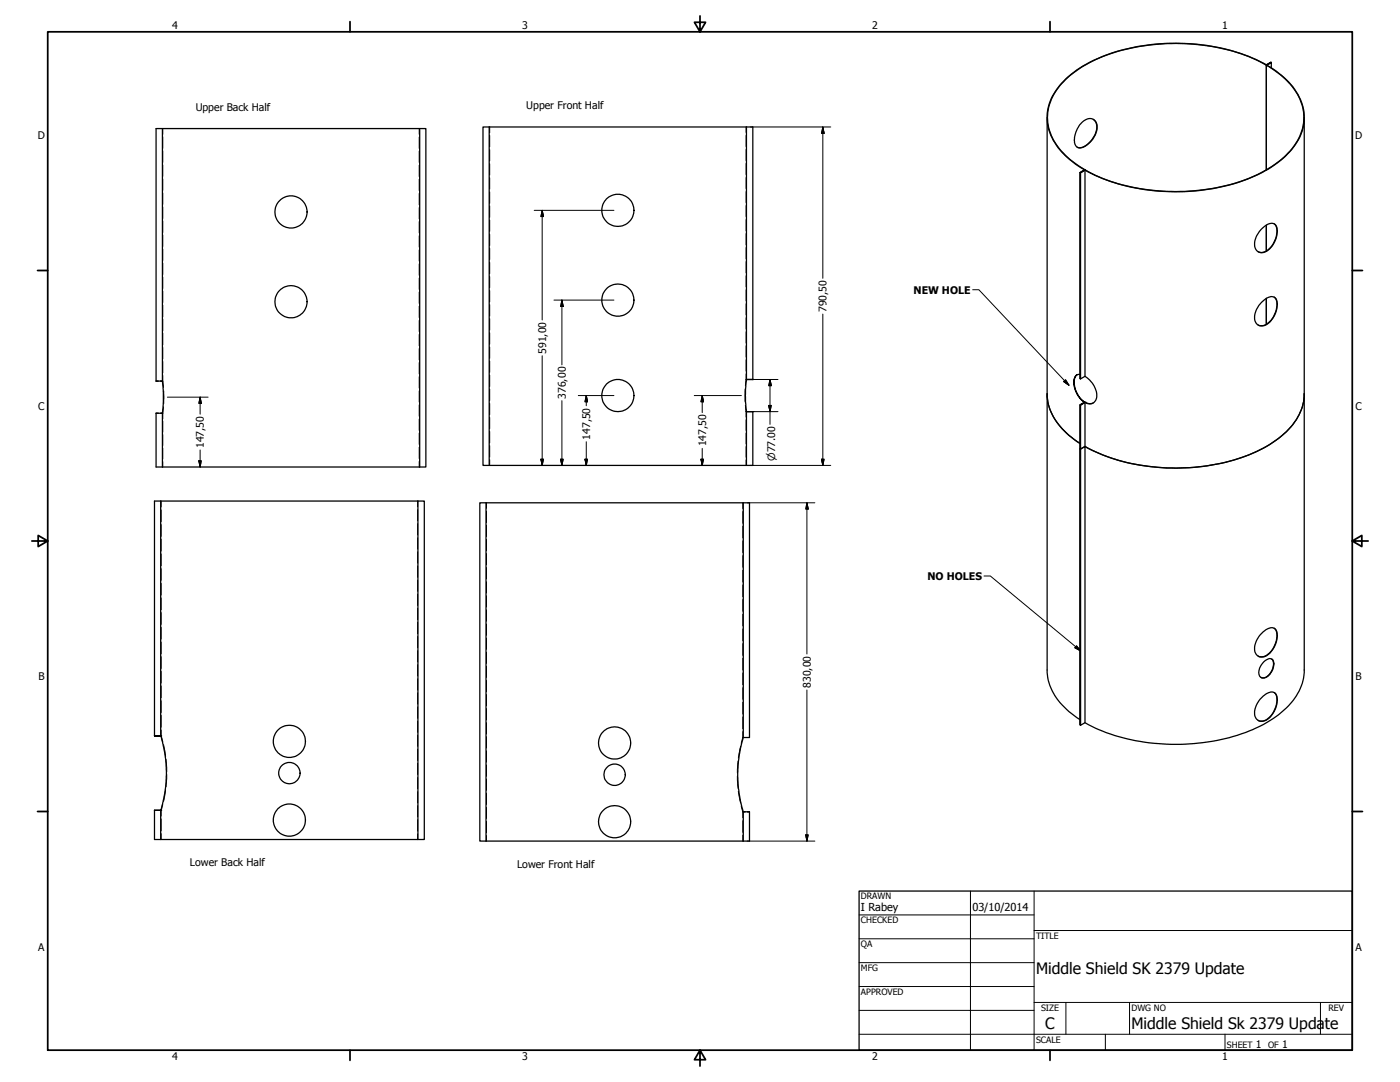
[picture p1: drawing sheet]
<svg xmlns="http://www.w3.org/2000/svg" width="559mm" height="432mm" viewBox="0 0 559 432" stroke-linecap="round" stroke-linejoin="round" font-family="sans-serif">
<!-- layer: Visible (ANSI) -->
<g fill="none" stroke="#000" stroke-width=".51">
<path d="M505.5 26a77.1 77.1 0 0 0-45.3-8.2 62.1 62.1 0 0 0-33 12.2 21.7 21.7 0 0 0-9 19 25.6 25.6 0 0 0 12.4 17.2l2.5 1.6M505.5 26a29.8 29.8 0 0 1 14.1 15.7 19.6 19.6 0 0 1-6.3 20.3 57.2 57.2 0 0 1-31.4 13.5 80.1 80.1 0 0 1-47.5-7l-1.3-.7M507.3 24.9l-1.8 .9a81.2 81.2 0 0 0-59.9-5.2 44.9 44.9 0 0 0-23.5 14.6 18.7 18.7 0 0 0 1.1 24.8 35.7 35.7 0 0 0 9.7 7.8l-1.8 1M507.3 24.9l-1.8 1.1v41.8v-41.8M507.3 24.9l-1.8 1.1M507.3 24.9l.1 .1M507.4 27.1v-2.1l-1.7 1a28 28 0 0 1 14.4 16.9 19.5 19.5 0 0 1-6.2 18.6 54.4 54.4 0 0 1-29.5 13.7 80.2 80.2 0 0 1-51.3-7.3M64.8 51.3v100.8M167.5 51.3h-105.2v100.8h2.5l.4 4.6-.4 8.2h-2.5v21.5h105.2M167.5 51.3h2.5v135.1h-2.5M167.5 51.3v135.1M195.3 50.7h-2.5v135h2.5"/>
<path d="M195.3 50.7h105.2v100.7M195.3 50.7v135M297.9 50.7v100.7h2.6M418 46.9v220.5a22.5 22.5 0 0 0 9.7 17.4l3.4 2.4M431.8 48.9a3.4 3.4 0 0 1 5.5-.4 7.8 7.8 0 0 1-2.9 8.9 3.6 3.6 0 0 1-4.9 1 8 8 0 0 1 1.5-8.6zM436.4 47.6a5 5 0 0 1 .2 6.9 7 7 0 0 1-6.3 4.4l-.3-.2M520.6 46.9v220.5a23.2 23.2 0 0 1-10.2 17.8 67.4 67.4 0 0 1-37.4 11.8 76.3 76.3 0 0 1-39.9-8.6M431.2 68.9v82.2M431.2 68.9l.1 82.3M433.1 67.8l-1.9 1.1M433.1 67.9v82.3M433.1 67.9l-1.8 1.1"/>
<path d="M503.4 91.6l.9-.9a3.6 3.6 0 0 1 4.8-.9 8.6 8.6 0 0 1-2.2 9.5 3.4 3.4 0 0 1-5.8 0 7.5 7.5 0 0 1 2.3-7.7zM505.5 89.9v10.2M508.6 89.3a5.3 5.3 0 0 1 .7 5.4 7.2 7.2 0 0 1-6.3 6l-.8-.2M505.5 119.1v10.3M508.6 118.6a5.8 5.8 0 0 1 .2 6.6 6.6 6.6 0 0 1-5.8 4.8l-.8-.3M503.4 120.8l.4-.4a4.3 4.3 0 0 1 5.1-1.6 6.1 6.1 0 0 1 0 6.7l-.3 .5a5.8 5.8 0 0 1-6.1 3.9 4.3 4.3 0 0 1-1.2-5.9zM300.5 151.4h-2.6l-.4 6.5 .4 6.4h2.6M418 157.2a22.5 22.5 0 0 0 9.7 17.4l3.4 2.4M431.1 149.4a2.72 2.72 0 0 0-2.5 3.8 9.9 9.9 0 0 0 4.3 7.3l-1.8 1 2-1a9 9 0 0 1-3.8-10.4l.5-.5M431.2 151.1l1.9-.9a9.1 9.1 0 0 1 4.5 9 2.88 2.88 0 0 1-4.5 1.5l-1.8 1M520.6 157.2a23.3 23.3 0 0 1-11.3 18.5 70 70 0 0 1-39.9 11.1 74.3 74.3 0 0 1-36.3-8.6M64.8 164.9v21.5"/>
<path d="M300.5 164.3h-2.6v21.4M300.5 164.3v21.4h-105.2M431.1 179.1l.1 110.3v-110.3M431.1 161.5l.1 17.6M431.2 179.1h.1M431.2 161.6v17.5M431.3 161.7l-.1 17.4M433.1 178.2l-1.9 .9 .1 110.3v-110.2l1.8-1v110.2l-1.8 1M433.1 160.7v17.5M436.4 160.8a3.4 3.4 0 0 1-3.3-.3l-1.8 1.2M64.1 200v93.7M166.8 200h2.6v135h-2.6"/>
<path d="M166.8 200h-105.1v93.7M166.8 200v135M194 200.7h-2.5v135h2.5M194 200.7h105.1v93.6h-2.4M194 200.7v135M296.7 200.7v93.6M502.9 253.4l.5-.4a5.1 5.1 0 0 1 5.2-2.2 5.7 5.7 0 0 1 .3 6.8l-.3 .6a5.8 5.8 0 0 1-6.1 3.9 4.3 4.3 0 0 1-1.2-6zM508.6 250.7a5.8 5.8 0 0 1 .2 6.7 6.6 6.6 0 0 1-5.8 4.7l-.8-.3M502.9 279.1l.5-.5a5.1 5.1 0 0 1 5.2-2.2 5.7 5.7 0 0 1 .3 6.9l-.3 .5a5.8 5.8 0 0 1-6.1 3.9 4.3 4.3 0 0 1-1.2-6zM504.4 264.2l.9-.7a1.9 1.9 0 0 1 2.5-.4 1.9 1.9 0 0 1 .6 2.5 5.3 5.3 0 0 1-4.3 5 2.18 2.18 0 0 1-1.5-3.3l.6-1.5zM507.6 263a4.3 4.3 0 0 1-.4 5.4 3.3 3.3 0 0 1-3.9 1.9M508.6 276.4a5.8 5.8 0 0 1 .2 6.6 6.6 6.6 0 0 1-5.8 4.8l-.8-.3"/>
<path d="M61.7 293.7h2.5zM64.1 293.7l1.2 4.4a48.6 48.6 0 0 1-1.2 25.2M296.7 294.3l-1.4 5.5a50.3 50.3 0 0 0 1.4 24.2M61.7 323.3h2.5M61.7 323.3h2.4M61.7 323.3v11.7h105.1M64.1 323.3v11.7M296.7 324h2.4v11.7h-105.1M296.7 324v11.7"/>
<circle cx="116.1" cy="84.6" r="6.4"/>
<circle cx="246.6" cy="83.9" r="6.4"/>
<circle cx="246.6" cy="119.7" r="6.4"/>
<circle cx="116.2" cy="120.4" r="6.4"/>
<circle cx="246.6" cy="157.8" r="6.4"/>
<circle cx="115.5" cy="295.8" r="6.4"/>
<circle cx="245.3" cy="296.5" r="6.4"/>
<circle cx="115.5" cy="308.5" r="4.3"/>
<circle cx="245.3" cy="309.2" r="4.2"/>
<circle cx="115.5" cy="327.3" r="6.4"/>
<circle cx="245.3" cy="327.9" r="6.4"/>
</g>
<g fill="#000">
<circle cx="300.5" cy="151.4" r=".25"/>
<circle cx="300.5" cy="164.3" r=".25"/>
<circle cx="433.1" cy="160.5" r=".25"/>
</g>
<!-- layer: Hidden (ANSI) -->
<g fill="#000">
<circle cx="297.8" cy="151.4" r=".19"/>
<circle cx="297.8" cy="164.3" r=".19"/>
<circle cx="64.2" cy="293.7" r=".19"/>
<circle cx="64.2" cy="323.3" r=".19"/>
</g>
<g fill="none" stroke="#000" stroke-width=".4">
<path d="M65 51.3v2.3M65 54.7v4.5M167.3 51.3v2.3M167.3 54.7v4.5M195.5 50.7v2.3M195.5 54v4.5M195.5 59.7v4.5M297.8 50.7v2.2M297.8 54v4.5M297.8 59.6v4.5M65 60.3v4.5M65 65.9v4.5"/>
<path d="M65 71.5v4.4M65 77.1v4.4M167.3 60.3v4.5M167.3 66v4.5M167.3 71.6v4.5M167.3 77.2v4.5M195.5 65.3v4.5M195.5 70.9v4.5M195.5 76.6v4.5M297.8 65.2v4.5M297.8 70.9v4.4M297.8 76.5v4.4"/>
<path d="M65 82.7v4.5M65 88.3v4.5M65 93.9v4.5M65 99.5v4.4M167.3 82.9v4.5M167.3 88.5v4.5M167.3 94.1v4.5M167.3 99.8v4.4M195.5 82.2v4.5M195.5 87.8v4.5M195.5 93.5v4.5M195.5 99.1v4.5"/>
<path d="M297.8 82v4.5M297.8 87.6v4.5M297.8 93.2v4.5M297.8 98.8v4.5M65 105.1v4.4M65 110.7v4.4M65 116.3v4.4M167.3 105.3v4.6M167.3 111v4.5M167.3 116.6v4.5M195.5 104.7v4.5M195.5 110.4v4.4"/>
<path d="M195.5 116v4.5M297.8 104.4v4.5M297.8 110v4.5M297.8 115.6v4.5M65 121.9v4.5M65 127.4v4.6M65 133v4.5M65 138.7v4.4M167.3 122.2v4.5M167.3 127.9v4.4M167.3 133.5v4.5M167.3 139.1v4.5"/>
<path d="M195.5 121.6v4.5M195.5 127.2v4.5M195.5 132.8v4.6M195.5 138.5v4.4M297.8 121.2v4.5M297.8 126.8v4.5M297.8 132.4v4.5M297.8 138v4.5M62.3 152.1h.9M64.1 152.1h.9M65 152.1l.2 2.5M65 144.3v4.4"/>
<path d="M65 149.9v2.2M65.3 156v5.1M167.3 144.7v4.5M167.3 150.4v4.5M167.3 156v4.5M195.5 144.1v4.5M195.5 149.7v4.5M195.5 155.3v4.5M297.4 155.3v5.1M297.8 151.4l-.3 2.6M297.8 143.6v4.5M297.8 149.2v2.2"/>
<path d="M297.9 151.4h.1M62.3 164.9h.9M64.1 164.9h.9M65 164.9v2.2M65 168.1v4.3M65 173.5v4.3M65 178.9v4.2M65.2 162.4l-.2 2.5M167.3 161.6v4.5M167.3 167.3v4.5M167.3 172.8v4.6M167.3 178.5v4.5"/>
<path d="M195.5 161v4.5M195.5 166.6v4.5M195.5 172.2v4.5M195.5 177.9v4.5M297.5 161.7l.3 2.6M297.8 164.3v2.1M297.8 167.5v4.3M297.8 172.8v4.4M297.8 178.2v4.3M297.9 164.3h.1M64.3 200v2.3M65 184.2v2.2"/>
<path d="M166.7 200v2.2M167.3 184.1v2.3M195.5 183.5v2.2M297.8 183.6v2.1M64.3 203.5v4.7M64.3 209.4v4.7M64.3 215.2v4.7M166.7 203.4v4.4M166.7 209v4.5M166.7 214.6v4.5M194.2 200.7v2.2M194.2 204v4.5"/>
<path d="M194.2 209.6v4.5M194.2 215.3v4.5M296.5 200.7v2.2M296.5 204.2v4.7M296.5 210v4.7M296.5 215.8v4.7M64.3 221v4.7M64.3 226.9v4.7M64.3 232.8v4.7M64.3 238.6v4.7M166.7 220.2v4.5M166.7 225.9v4.5"/>
<path d="M166.7 231.5v4.5M166.7 237.1v4.5M194.2 220.9v4.5M194.2 226.5v4.5M194.2 232.2v4.5M194.2 237.7v4.6M296.5 221.7v4.7M296.5 227.6v4.7M296.5 233.4v4.7M296.5 239.3v4.7M64.3 244.5v4.7M64.3 250.4v4.6"/>
<path d="M64.3 256.2v4.7M166.7 242.8v4.5M166.7 248.3v4.6M166.7 254v4.5M166.7 259.7v4.5M194.2 243.4v4.5M194.2 249v4.6M194.2 254.6v4.5M296.5 245.2v4.6M296.5 251v4.7M296.5 256.9v4.7M64.3 262.1v4.7"/>
<path d="M64.3 267.9v4.7M64.3 273.7v4.7M64.3 279.7v4.7M166.7 265.2v4.5M166.7 270.9v4.5M166.7 276.5v4.5M194.2 260.3v4.5M194.2 265.9v4.5M194.2 271.5v4.5M194.2 277.2v4.5M296.5 262.7v4.7M296.5 268.5v4.7"/>
<path d="M296.5 274.4v4.7M64.1 293.7h.2M64.3 293.7l.7 2.3M64.3 285.5v4.7M64.3 291.3v2.4M65.3 297.2l.8 4.7M166.7 282.1v4.5M166.7 287.8v4.5M166.7 293.4v4.5M166.7 299v4.5M194.2 282.8v4.5M194.2 288.4v4.5"/>
<path d="M194.2 294v4.5M194.2 299.7v4.5M295.6 297.8l-.9 4.8M296.5 294.3l-.7 2.4M296.5 294.3h1M296.5 280.3v4.7M296.5 286.1v4.7M296.5 292v2.3M298.3 294.3h.8M66.1 315.2l-.8 4.6M66.3 303.1l.2 4.8M66.5 309.1l-.2 4.8"/>
<path d="M166.7 304.6v4.5M166.7 310.3v4.5M166.7 315.9v4.5M194.2 305.3v4.5M194.2 310.9v4.5M194.2 316.5v4.6M294.3 309.8l.3 4.8M294.6 303.8l-.3 4.7M294.7 315.8l.9 4.7M64.1 323.3h.1M64.3 323.3h.1M64.3 326.8v4.7"/>
<path d="M64.3 332.7v2.3M65 321.1l-.7 2.2v2.4M166.7 321.5v4.5M166.7 327.2v4.5M166.7 332.8v2.2M194.2 322.2v4.4M194.2 327.8v4.5M194.2 333.4v2.3M295.8 321.7l.7 2.3M296.5 324h1M296.5 324v2.3M296.5 327.5v4.7"/>
<path d="M296.5 333.3v2.4M298.3 324h.8"/>
</g>
<!-- layer: Border (ANSI) -->
<g fill="none" stroke="#000" stroke-width=".7">
<path d="M19 12.7h520.8v406.4h-520.8zM139.7 8.6v4.1M279.4 6.3v6.4l-2.2-3.8h4.4l-2.2 3.8M419.1 8.6v4.1M15 107.9h4M539.8 107.9h4M12.7 215.9h6.3l-3.8-2.2v4.4l3.8-2.2M539.8 215.9l3.8 2.2v-4.4l-3.8 2.2h6.3M15 323.8h4M539.8 323.8h4M139.7 419.1v4.1M279.4 419.1l2.2 3.8h-4.4l2.2-3.8v6.3"/>
<path d="M419.1 419.1v4.1"/>
</g>
<!-- layer: Title (ANSI) -->
<g fill="none" stroke="#000" stroke-width=".4">
<path d="M387.3 355.6v63.5M412.7 355.6v63.5M342.9 365.1h69.8M342.9 374.6h69.8M412.7 371.3h127.1M342.9 384.2h69.8M342.9 393.7h69.8M342.9 412.7h196.9M342.9 403.2h69.8M412.7 400h127.1M425.4 400v12.7M441.2 412.7v6.4"/>
<path d="M450.8 400v12.7M488.9 412.7v6.4M527 400v12.7"/>
</g>
<path d="M342.9 355.6h196.9v63.5h-196.9z" fill="none" stroke="#000" stroke-width=".51"/>
<!-- layer: Symbol (ANSI) -->
<path d="M388.2 115.6h2.5l36 38.1M424.6 152.3l.7-.7 1.4 2.1zM392.7 229.9h2.6l36 29.8M429.7 257.7l1.6 2-2.2-1.2z" fill="none" stroke="#000" stroke-width=".4"/>
<path d="M424.6 152.3l2.1 1.4zM424.6 152.3l.7-.7 1.4 2.1zM429.1 258.5l2.2 1.2zM429.7 257.7l1.6 2-2.2-1.2z" fill="#000" stroke="#000" stroke-width=".4"/>
<!-- layer: Dimension (ANSI) -->
<g fill="none" stroke="#000" stroke-width=".4">
<path d="M299.5 50.7h32.1M328.4 50.7l.5 2.5h-1zM328.4 50.7v60.4M213.2 83.9h31.8M216.4 83.9l.5 2.5h-1zM216.4 83.9v43.8M221.1 119.8h23.9M224.3 119.8l.5 2.5h-1zM224.3 119.8v25.8M328.4 125.3v60.4M66.8 158.5h16.3M79.9 158.5l.4 2.5h-.9z"/>
<path d="M79.9 158.5v6.8M216.4 142v43.7M224.3 159.9v25.8M230.8 157.9h14.2M234 157.9l.5 2.4h-1zM234 157.9v4M277.1 157.9h18.8M280.3 157.9l.5 2.4h-1zM280.3 157.9v6.8M300.8 151.4h9.7M307.3 151.4l.5 2.5h-1zM307.3 151.4v18"/>
<path d="M79.9 179.6v6.8M234 176.3v9.4M280.3 178.9v6.8M300.8 164.3h9.7M306.8 161.8h1l-.5 2.5zM79.4 183.9h.9l-.4 2.5zM215.9 183.3h1l-.5 2.4zM223.8 183.3h1l-.5 2.4zM233.5 183.3h1l-.5 2.4zM279.8 183.3h1l-.5 2.4zM299.5 185.7h32.1M327.9 183.3h1l-.5 2.4z"/>
<path d="M298.3 200.7h26.9M322.1 200.7l.5 2.4h-1zM322.1 200.7v60.3M322.1 275.3v60.4M298.3 335.7h26.9M321.6 333.2h1l-.5 2.5z"/>
</g>
<g fill="#000" stroke="#000" stroke-width=".4">
<path d="M328.4 50.7l.5 2.5zM328.4 50.7l.5 2.5h-1zM216.4 83.9l.5 2.5zM216.4 83.9l.5 2.5h-1zM224.3 119.8l.5 2.5zM224.3 119.8l.5 2.5h-1zM307.3 151.4l.5 2.5zM307.3 151.4l.5 2.5h-1zM79.9 158.5l.4 2.5zM79.9 158.5l.4 2.5h-.9zM234 157.9l.5 2.4zM234 157.9l.5 2.4h-1z"/>
<path d="M280.3 157.9l.5 2.4zM280.3 157.9l.5 2.4h-1zM306.8 161.8l.5 2.5zM306.8 161.8h1l-.5 2.5zM79.4 183.9l.5 2.5zM79.4 183.9h.9l-.4 2.5zM215.9 183.3l.5 2.4zM215.9 183.3h1l-.5 2.4zM223.8 183.3l.5 2.4zM223.8 183.3h1l-.5 2.4zM233.5 183.3l.5 2.4zM233.5 183.3h1l-.5 2.4z"/>
<path d="M279.8 183.3l.5 2.4zM279.8 183.3h1l-.5 2.4zM327.9 183.3l.5 2.4zM327.9 183.3h1l-.5 2.4zM322.1 200.7l.5 2.4zM322.1 200.7l.5 2.4h-1zM321.6 333.2l.5 2.5zM321.6 333.2h1l-.5 2.5z"/>
</g>
<g font-size="6.3">
<text x="413.5" y="388.6">Middle Shield SK 2379 Update</text>
<text x="417.2" y="410.6">C</text>
<text x="451.6" y="410.7">Middle Shield Sk 2379 Upda</text>
<text x="528.8" y="410.7">te</text>
</g>
<g font-size="4.4">
<text x="343.7" y="363.5">I Rabey</text>
<text x="388.1" y="363.7">03/10/2014</text>
</g>
<g font-size="4.2">
<text x="68.7" y="11.7">4</text>
<text x="208.4" y="11.7">3</text>
<text x="348.1" y="11.7">2</text>
<text x="487.8" y="11.7">1</text>
<text x="78.1" y="44.2">Upper Back Half</text>
<text x="210.1" y="43.7">Upper Front Half</text>
<text x="15.1" y="55.5">D</text>
<text x="540.9" y="55.5">D</text>
<text x="364.7" y="117.2">NEW HOLE</text>
<text x="329.9" y="124.6" transform="rotate(-90 329.9 124.6)">790,50</text>
<text x="217.9" y="141.2" transform="rotate(-90 217.9 141.2)">591,00</text>
<text x="225.8" y="159.1" transform="rotate(-90 225.8 159.1)">376,00</text>
<text x="15.2" y="163.4">C</text>
<text x="541" y="163.4">C</text>
<text x="81.4" y="178.8" transform="rotate(-90 81.4 178.8)">147,50</text>
<text x="235.5" y="175.5" transform="rotate(-90 235.5 175.5)">147,50</text>
<text x="281.8" y="178.1" transform="rotate(-90 281.8 178.1)">147,50</text>
<text x="370.2" y="231.4">NO HOLES</text>
<text x="15.3" y="271.4">B</text>
<text x="323.6" y="274.5" transform="rotate(-90 323.6 274.5)">830,00</text>
<text x="541.1" y="271.4">B</text>
<text x="75.8" y="345.6">Lower Back Half</text>
<text x="206.4" y="346.3">Lower Front Half</text>
<text x="15.2" y="379.3">A</text>
<text x="541" y="379.3">A</text>
<text x="501.3" y="418.3">1</text>
<text x="511.8" y="418.3">1</text>
<text x="68.7" y="423.2">4</text>
<text x="208.4" y="423.2">3</text>
<text x="348.1" y="423.2">2</text>
<text x="487.8" y="423.2">1</text>
</g>
<text font-size="4" x="309.4" y="184" transform="rotate(-90 309.4 184)">⌀77.00</text>
<g font-size="3.5">
<text x="343.7" y="358.9">DRAWN</text>
<text x="343.7" y="368.5">CHECKED</text>
<text x="413.5" y="374.6">TITLE</text>
<text x="343.7" y="378">QA</text>
<text x="343.7" y="387.5">MFG</text>
<text x="343.7" y="397.1">APPROVED</text>
<text x="415.5" y="403.4">SIZE</text>
<text x="451.6" y="403.4">DWG NO</text>
<text x="530.3" y="403.4">REV</text>
<text x="413.5" y="416.1">SCALE</text>
<text x="489.7" y="418.3">SHEET</text>
<text x="506.2" y="418.3">OF</text>
</g>
</svg>
